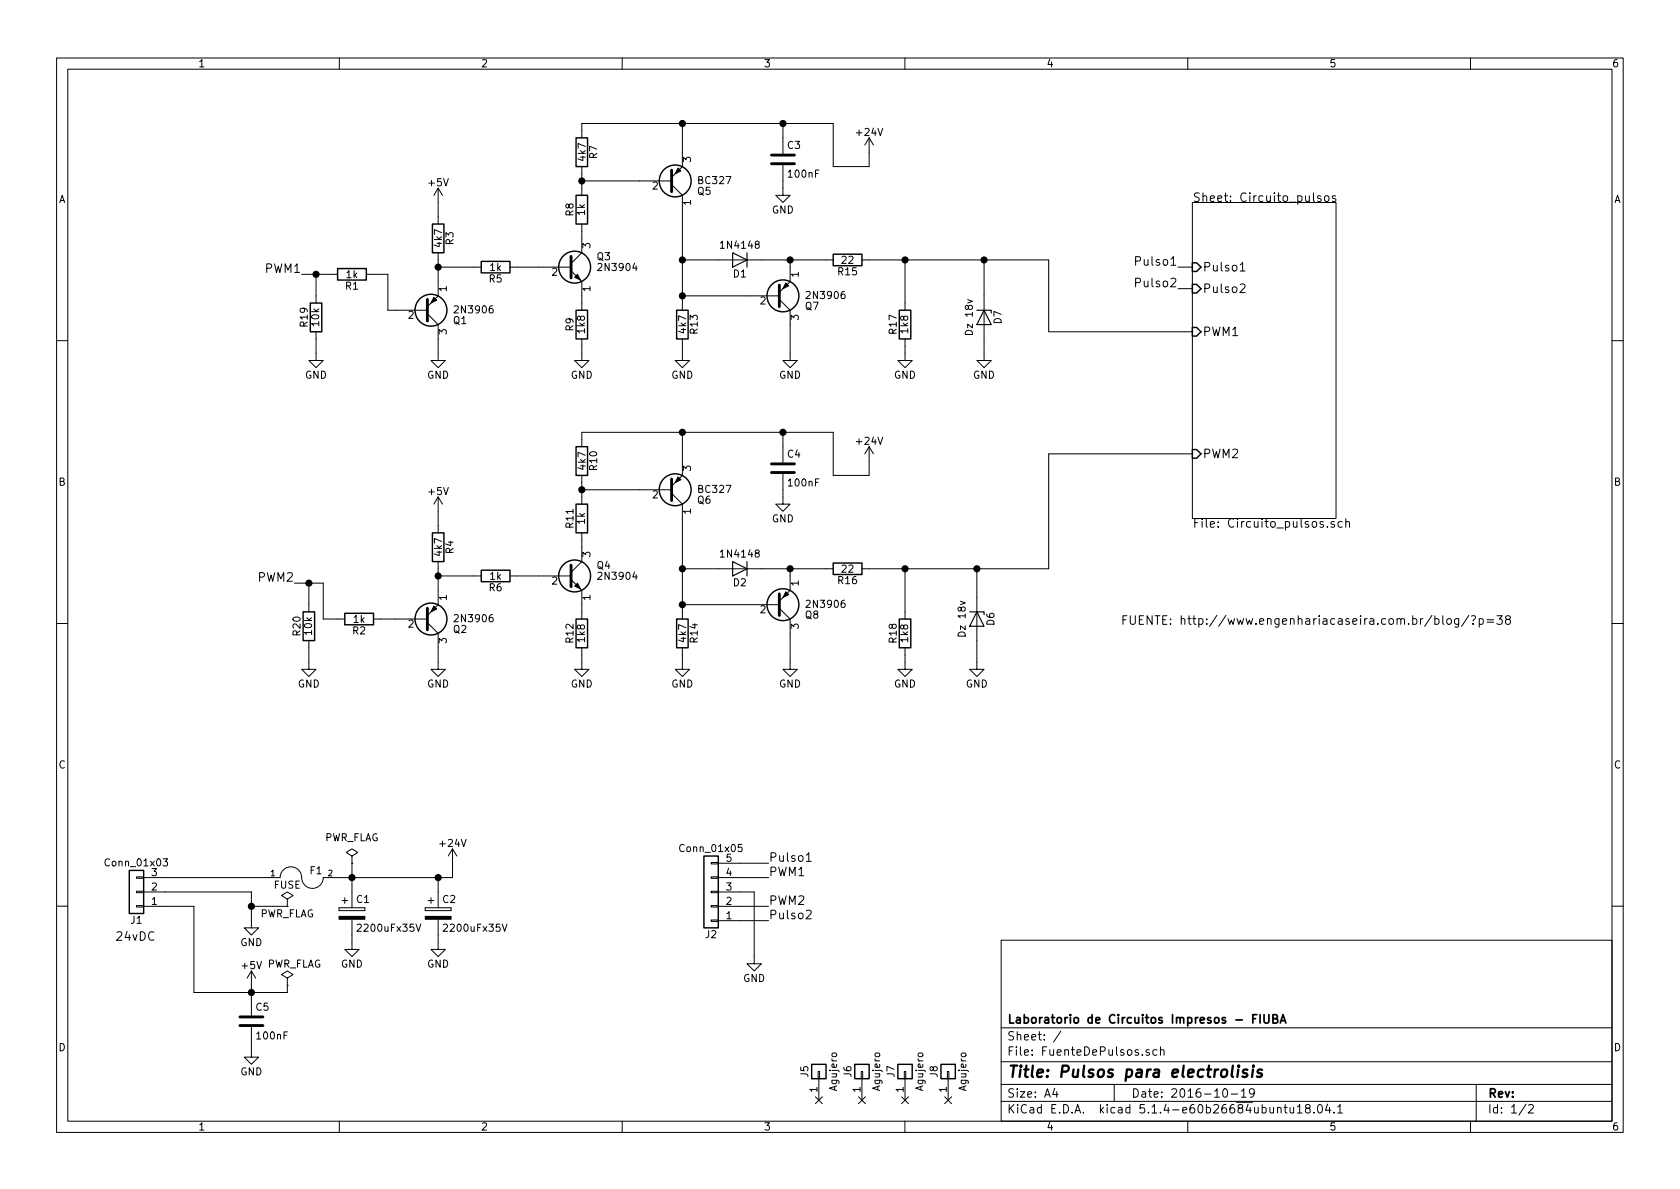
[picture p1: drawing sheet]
<svg xmlns="http://www.w3.org/2000/svg" width="297mm" height="210mm" viewBox="0 0 297 210" stroke-linecap="round" stroke-linejoin="round" font-family="sans-serif">
<g fill="none" stroke="#000" stroke-width=".18">
<path d="M10 10.3h277v189.9h-277zM12 12.2h273v186.1h-273zM60 10.3v1.9M110 10.3v1.9M160 10.3v1.9M210 10.3v1.9M260 10.3v1.9M77.5 33.3v6.3M77.5 33.3l-.8 1.2M77.5 33.3l.7 1.2M102.9 24.4v-2.6h44.4v7.7h6.4v-5.1M102.9 29.5v5"/>
<path d="M102.9 39.6v5.1l-1.9 1.9M102.9 32h15.8M118.7 32.6l1.9 1.9v20.4M120.6 21.8v7.7l-1.9 1.9M138.4 29.2v5.3h1.3l-1.3 1.3-1.2-1.3h1.2M138.4 21.8v5.4M153.7 24.4l-.8 1.2M153.7 24.4l.7 1.2M210.8 35.8h25.4v55.9h-25.4zM233.5 34.7a.37 .37 0 0 0-.6 .1l.1 .2 .6 .3-.2 .3h-.5M234.3 34.7l.4-.1 .3 .3v.4l-.3 .3h-.4l-.1-.3zM236.1 34.7a.37 .37 0 0 0-.5 .1v.2l.6 .3-.2 .3h-.4"/>
<path d="M53.3 48.5h6.4M55.9 58.7v5h1.2l-1.2 1.3-1.3-1.3h1.3M55.9 48.5v5.1M64.8 48.5h3.8v6.4h7M75.6 55.5l1.9 1.9v6.3h1.2l-1.2 1.3-1.3-1.3h1.3M77.5 44.7v7.6l-1.9 1.9M77.5 47.2h7.6M90.2 47.2h10.8M101 47.9l1.9 1.9v5.1M102.9 59.9v3.8h1.2l-1.2 1.3-1.3-1.3h1.3M120.6 59.9v3.8h1.3l-1.3 1.3-1.2-1.3h1.2M120.6 46h26.7"/>
<path d="M120.6 52.3h17.2M137.8 53l1.9 1.9v8.8h1.3l-1.3 1.3-1.3-1.3h1.3M139.7 46v3.8l-1.9 1.9M152.4 46h33v12.7h25.4M160 59.9v3.8h1.3l-1.3 1.3-1.3-1.3h1.3M160 46v8.9M174 46v17.7h1.3l-1.3 1.3-1.3-1.3h1.3M208.3 47.2h2.5M208.3 51h2.5M219.3 46.8l.4-.4v1.5M219.3 50.3l.5-.1 .3 .1v.3l-.9 1.1h.9M219.3 47.9h.8"/>
<path d="M10 60.2h2M102.9 79v-2.6h44.4v7.7h6.4v-5.1M120.6 76.4v7.7l-1.9 1.9M138.4 76.4v5.4M153.7 79l-.8 1.3M153.7 79l.7 1.3M285 60.2h2M77.5 99.3v7.6l-1.9 1.9M77.5 87.9l-.8 1.2M77.5 87.9v6.3M77.5 87.9l.7 1.2M102.9 84.1v5"/>
<path d="M102.9 94.2v5.1l-1.9 1.9M102.9 86.6h15.8M118.7 87.2l1.9 1.9v20.4M138.4 83.8v5.3h1.3l-1.3 1.3-1.2-1.3h1.2M210.8 80.3h-25.4v20.3h-33M234.7 93.1v.1M235.9 92.3l-.3-.1-.3 .2 .1 .3 .5 .1v.4h-.6M237.3 92.3l-.4-.1-.3 .3v.4l.1 .3h.6M237.9 92.3h.1a.37 .37 0 0 1 .6 .1v.8M237.9 91.7v1.5M10 110.3h2M52.1 103.1h5v6.4h3.9"/>
<path d="M54.6 113.3v5.1h1.3l-1.3 1.2-1.3-1.2h1.3M54.6 103.1v5.1M66 109.5h9.6M75.6 110.1l1.9 1.9v6.4h1.2l-1.2 1.2-1.3-1.2h1.3M77.5 101.8h7.6M90.2 101.8h10.8M101 102.5l1.9 1.9v5.1M102.9 114.5v3.9h1.2l-1.2 1.2-1.3-1.2h1.3M120.6 114.5v3.9h1.3l-1.3 1.2-1.2-1.2h1.2M120.6 100.6h26.7M120.6 106.9h17.2M137.8 107.6l1.9 1.9v8.9h1.3l-1.3 1.2-1.3-1.2h1.3"/>
<path d="M139.7 100.6v3.8l-1.9 1.9M160 114.5v3.9h1.3l-1.3 1.2-1.3-1.2h1.3M160 100.6v8.9M172.7 100.6v17.8h1.3l-1.3 1.2-1.3-1.2h1.3M255.1 108.9v1.3l.2 .2M255.9 109.5l.2-.1 .4 .1 .1 .6-.1 .2-.4 .1-.2-.1zM257.9 109.4v1.2l-.3 .3-.3-.1M257.9 109.5l-.4-.1-.2 .1v.8a.48 .48 0 0 0 .6 0M259.7 108.8l-1.3 2M260.2 109l.5-.1a.38 .38 0 0 1 .2 .4 .38 .38 0 0 1-.4 .3v.2M260.5 110.3v.1M261.5 109.5l.5-.1 .2 .1v.8a.48 .48 0 0 1-.7 0"/>
<path d="M261.5 109.4v1.5M262.9 109.6h1.2M262.9 110h1.2M264.7 108.9h.9l-.5 .6 .4 .1v.7l-.2 .1h-.4l-.2-.1M266.5 109.5l-.3-.3 .1-.2 .5-.1 .2 .1v.4l-.7 .2-.1 .2 .1 .5h.6a.48 .48 0 0 0-.1-.8M285 110.3h2M24.1 155.1h1.3v.2h-1.3zM24.1 157.6h1.3v.3h-1.3zM25.4 157.7h19v6.4h1.3l-1.3 1.2-1.2-1.2h1.2M28.8 151.9h.8l-.4 .4 .4 .2-.1 .6h-.5l-.2-.1M50.8 159l1-.6-1-.7-1 .7 1 .6v1.3M60.5 159.3h1"/>
<path d="M61 158.7v1.1M62.2 151.4l1-.7-1-.6-1 .6 1 .7v1.2M62.2 152.6h.1M62.2 152.6v7.9M75.7 159.3h1M76.2 158.7v1.1M77.5 155.2v5.3M80 150.1v5.1h-22.9a1.93 1.93 0 0 1-2 1.9 1.93 1.93 0 0 1-1.8-2.2 1.91 1.91 0 0 0-2-1.6 1.91 1.91 0 0 0-1.8 1.9h-24.1M80 150.1l-.8 1.3M80 150.1l.8 1.3M125.7 152.5h1.3v.3h-1.3zM125.7 155.1h1.3v.2h-1.3z"/>
<path d="M125.7 157.6h1.3v.3h-1.3zM127 157.7h6.3v12.7h1.3l-1.3 1.3-1.2-1.3h1.2M127 155.2h8.9M127 152.6h8.9M131.2 149.3h-.6l-.1 .6 .2-.1 .4 .1 .1 .6-.2 .1-.5-.1M142.6 151.2l.4-.4v1.5M142.6 152.3h.8M10 160.2h2M24.1 160.1h1.3v.3h-1.3zM25.4 160.3h8.9v15.2h16.5v-1.3M44.4 160.3h6.4M44.4 171.7v7.9"/>
<path d="M44.4 171.7l-.7 1.3M44.4 171.7l.8 1.3M50.8 173l1-.7-1-.6-1 .6 1 .7v1.2M50.8 174.2h.1M50.8 160.3h.1M59.9 160.5v.5zM59.9 161h4.6zM59.9 160.5h4.6zM62.2 162.6v5.3h1.3l-1.3 1.3-1.2-1.3h1.2M64.5 160.5v.5zM73.6 163.4l.4 1.3 .4-1.3M75.2 160.5v.5z"/>
<path d="M75.2 161h4.6zM75.2 160.5h4.6zM77.5 162.6v5.3h1.2l-1.2 1.3-1.3-1.3h1.3M79.8 160.5v.5zM88.8 163.4l.4 1.3 .4-1.3M125.7 160.1h1.3v.3h-1.3zM125.7 162.7h1.3v.2h-1.3zM127 162.8h8.9M127 160.3h8.9M142.6 161.1l.5-.1 .3 .1v.3l-.9 1.1h.9M177 166.3h108v32h-108zM285 160.2h2"/>
<path d="M44.4 181.6v5.3h1.3l-1.3 1.3-1.2-1.3h1.2M60 198.3v1.9M110 198.3v1.9M144.2 193.9l1.2 1.3M144.7 189.5h.2v1.2h-.2zM144.8 190.7v3.9M145.4 193.9l-1.2 1.3M151.8 193.9l1.2 1.3M152.3 189.5h.2v1.2h-.2zM152.4 190.7v3.9M153 193.9l-1.2 1.3M159.4 193.9l1.2 1.3"/>
<path d="M159.9 189.5h.2v1.2h-.2zM160 198.3v1.9M160 190.7v3.9M160.6 193.9l-1.2 1.3M167 193.9l1.2 1.3M167.5 189.5h.3v1.2h-.3zM167.6 190.7v3.9M168.2 193.9l-1.2 1.3M177 194.8h108M177 191.8h108M177 187.8h108M177 181.8h108"/>
<path d="M186.5 192.5l-.4 1h1M186.8 193v1M187.6 182.3l-1.3 2M197 191.8v3M203.2 185.7l-.4-.1-.2 .2 .1 .2 .5 .2v.3h-.6M204.5 185.7l-.4-.1-.3 .3 .2 .6h.5M205.2 185.7l.2-.1 .4 .1v.9M205.2 185.1v1.5M210 198.3v1.9M216.3 192.7l.4-.2a.94 .94 0 0 1 0 1.5 .79 .79 0 0 1-.4-1.3zM217.7 193.5h1.1M219.5 193l.4-.5v1.5"/>
<path d="M219.5 194h.8M221.8 193.2l-.3 .3h-.3l-.3-.3v-.4l.2-.2 .4-.1 .2 .2a1.13 1.13 0 0 1-.2 1.2l-.4 .1M225.9 196l.2-.2 .3 .1 .1 .9M227 195.8h.6M227.2 195.3v1.3l.4 .2M228.1 195.8l.1 .9 .3 .1 .2-.1M228.7 195.8v1M229.4 195.8l.4-.5v1.5M229.4 196.8h.8M231.1 196l-.3-.3 .1-.3a.48 .48 0 0 1 .7 .1l-.1 .4a.52 .52 0 0 0-.6 .2 .52 .52 0 0 0 0 .6l.5 .1 .2-.1v-.4l-.2-.3M232.3 196.7v.1M233.1 195.4l.2-.1a.8 .8 0 0 1 .5 .8 .8 .8 0 0 1-.5 .7 1 1 0 0 1-.2-1.4z"/>
<path d="M234.7 195.2l-.3 1.1h.9M235.1 195.8v1M235.9 196.7v.1M236.5 195.8l.4-.5v1.5M236.5 196.8h.9M260 198.3v1.9M261 191.8v6.5M269.8 195.2l-1.2 2M270.3 195.5l.2-.2h.3l.3 .5-.9 1h.9"/>
</g>
<path d="M218 188.4l-.2 1.8 .2 .2M218.9 189.1l-.1 1.3M219 188.4v.2l.1-.1-.1-.1v.2M220.5 189.2a.49 .49 0 0 0-.7 .3l.2 .3 .5 .1v.3l-.3 .2-.5-.1M221.5 189.1l-.1 1.3M221.6 188.4v.2M223.1 189.2a.49 .49 0 0 0-.7 .3v.2l.5 .1 .2 .3-.3 .3-.6-.1" fill="none" stroke="#000" stroke-width=".41"/>
<path d="M222.2 179.4h-.7v1.5M222.8 179.4v1.5M223.5 179.4v1.2l.3 .3h.3l.3-.3v-1.2M221.5 180.1h.5M225.1 180.1h.5l.2-.1 .1-.3-.3-.3h-.5v1.5h.6l.2-.3a.41 .41 0 0 0-.3-.5M226.4 180.9l.4-1.5 .6 1.5M226.5 180.5h.7" fill="none" stroke="#000" stroke-width=".3"/>
<g fill="none" stroke="#000" stroke-width=".25">
<path d="M76.5 39.6h2v5.1h-2zM101.9 34.5h2v5.1h-2zM101.9 24.4h2v5.1h-2zM54.9 53.6h2v5.1h-2zM59.7 47.5h5.1v2h-5.1zM85.1 46.2h5.1v2.1h-5.1zM101.9 54.9h2v5h-2zM119.6 54.9h2.1v5h-2.1zM147.3 45h5.1v2h-5.1zM159 54.9h2v5h-2zM210.8 46.5h.8l.7 .7-.7 .8h-.8zM210.8 50.3h.8l.7 .7-.7 .8h-.8z"/>
<path d="M210.8 57.9h.8l.7 .8-.7 .7h-.8zM101.9 79h2v5.1h-2zM210.8 79.5h.8l.7 .8-.7 .7h-.8zM76.5 94.2h2v5.1h-2zM101.9 89.1h2v5.1h-2zM147.3 99.6h5.1v2h-5.1zM53.6 108.2h2v5.1h-2zM61 108.5h5v2h-5zM85.1 100.8h5.1v2.1h-5.1zM101.9 109.5h2v5h-2zM119.6 109.5h2.1v5h-2.1zM159 109.5h2v5h-2z"/>
<path d="M22.9 153.9h2.5v7.6h-2.5zM124.5 151.4h2.5v12.7h-2.5zM143.5 188.2h2.5v2.5h-2.5zM151.1 188.2h2.6v2.5h-2.6zM158.7 188.2h2.6v2.5h-2.6zM166.4 188.2h2.5v2.5h-2.5z"/>
<circle cx="119.4" cy="32" r="2.82"/>
<circle cx="76.2" cy="54.9" r="2.82"/>
<circle cx="101.6" cy="47.2" r="2.82"/>
<circle cx="138.4" cy="52.3" r="2.82"/>
<circle cx="119.4" cy="86.6" r="2.82"/>
<circle cx="76.2" cy="109.5" r="2.82"/>
<circle cx="101.6" cy="101.8" r="2.82"/>
<circle cx="138.4" cy="106.9" r="2.82"/>
</g>
<path d="M129.5 44.7l2.6 1.3-2.6 1.2zM132.1 44.7v2.5M172.7 54.9h2.6v.5M174 54.9l1.3 2.5h-2.6zM129.5 99.3l2.6 1.3-2.6 1.2zM132.1 99.3v2.5M171.4 108.2h2.6v.5M172.7 108.2l1.3 2.5h-2.6z" fill="none" stroke="#000" stroke-width=".2"/>
<g fill="none" stroke="#000" stroke-width=".51">
<path d="M118.7 30.1v3.8M136.4 29h4.1M136.4 27.4h4.1M75.6 53v3.8M101 45.3v3.8M137.8 50.4v3.8M101 99.9v3.9M118.7 84.7v3.8M136.4 83.6h4.1M136.4 82h4.1M75.6 107.6v3.8M137.8 105v3.8"/>
<path d="M42.4 179.8h4.1M42.4 181.4h4.1"/>
</g>
<path d="M119.9 29.7l.5 .5-1 .5zM76.7 52.6l.5 .5-1 .5zM101.6 49l.5-.5 .5 1zM138.9 50l.5 .5-1 .5zM119.9 84.3l.5 .5-1 .5zM76.7 107.2l.5 .5-1 .5zM101.6 103.6l.5-.5 .5 1zM138.9 104.6l.5 .6-1 .5zM59.9 162h4.6v.6h-4.6zM75.2 162h4.6v.6h-4.6z" fill="#000" stroke="#000" stroke-width=".18"/>
<g fill="#000" stroke="#000" stroke-width=".25">
<circle cx="102.9" cy="32" r=".51"/>
<circle cx="120.7" cy="21.8" r=".51"/>
<circle cx="138.4" cy="21.8" r=".51"/>
<circle cx="55.9" cy="48.5" r=".51"/>
<circle cx="77.5" cy="47.2" r=".51"/>
<circle cx="120.7" cy="46" r=".51"/>
<circle cx="120.7" cy="52.3" r=".51"/>
<circle cx="139.7" cy="46" r=".51"/>
<circle cx="160" cy="46" r=".51"/>
<circle cx="174" cy="46" r=".51"/>
<circle cx="120.7" cy="76.4" r=".51"/>
<circle cx="138.4" cy="76.4" r=".51"/>
<circle cx="102.9" cy="86.6" r=".51"/>
<circle cx="54.6" cy="103.1" r=".51"/>
<circle cx="77.5" cy="101.8" r=".51"/>
<circle cx="120.7" cy="100.6" r=".51"/>
<circle cx="120.7" cy="106.9" r=".51"/>
<circle cx="139.7" cy="100.6" r=".51"/>
<circle cx="160" cy="100.6" r=".51"/>
<circle cx="172.7" cy="100.6" r=".51"/>
<circle cx="62.2" cy="155.2" r=".51"/>
<circle cx="77.5" cy="155.2" r=".51"/>
<circle cx="44.5" cy="160.3" r=".51"/>
<circle cx="44.5" cy="175.5" r=".51"/>
</g>
<text font-size="2.8" x="178" y="190.5">Title: Pulsos para electrolisis</text>
<g font-size="2.1">
<text x="210.8" y="35.7">Sheet: Circuito_pulsos</text>
<text x="201.3" y="47">Pulso1</text>
<text x="47" y="48.3">PWM1</text>
<text x="201.3" y="50.8">Pulso2</text>
<text x="212.6" y="48">Pulso1</text>
<text x="212.6" y="51.8">Pulso2</text>
<text x="212.6" y="59.4">PWM1</text>
<text x="212.6" y="81">PWM2</text>
<text x="210.8" y="93.3">File: Circuito_pulsos.sch</text>
<text x="45.7" y="102.9">PWM2</text>
<text x="198.1" y="110.5">FUENTE: http://www.engenhariacaseira.com.br/blog/?p=38</text>
<text x="135.9" y="154.9">PWM1</text>
<text x="135.9" y="152.4">Pulso1</text>
<text x="135.9" y="160">PWM2</text>
<text x="20.3" y="166.4">24vDC</text>
<text x="135.9" y="162.6">Pulso2</text>
<text x="178" y="184">Sheet: /</text>
<text x="178" y="181">Laboratorio de Circuitos Impresos - FIUBA</text>
<text x="178" y="186.7">File: FuenteDePulsos.sch</text>
<text x="178" y="196.9">KiCad E.D.A. kicad 5.1.4-e60b26684ubuntu18.04.1</text>
<text x="178" y="194.1">Size: A4</text>
<text x="200" y="194.1">Date: 2016-10-19</text>
<text x="263" y="194.1">Rev:</text>
<text x="263" y="196.9">Id: 1/2</text>
</g>
<g font-size="1.8">
<text x="35" y="11.9">1</text>
<text x="85" y="11.9">2</text>
<text x="135" y="11.9">3</text>
<text x="185" y="11.9">4</text>
<text x="235" y="11.9">5</text>
<text x="285" y="11.9">6</text>
<text x="103.6" y="28.4" transform="rotate(-90 103.6 28.4)">4k7</text>
<text x="105.6" y="28" transform="rotate(-90 105.6 28)">R7</text>
<text x="122.2" y="28.7" transform="rotate(-90 122.2 28.7)">3</text>
<text x="139.3" y="26.3">C3</text>
<text x="151.6" y="24">+24V</text>
<text x="10.4" y="35.9">A</text>
<text x="75.9" y="32.9">+5V</text>
<text x="115.4" y="33.5">2</text>
<text x="123.4" y="34.5">Q5</text>
<text x="123.6" y="32.6">BC327</text>
<text x="139.5" y="31.4">100nF</text>
<text x="285.4" y="35.9">A</text>
<text x="101.4" y="38.2" transform="rotate(-90 101.4 38.2)">R8</text>
<text x="103.4" y="38" transform="rotate(-90 103.4 38)">1k</text>
<text x="122.2" y="36.3" transform="rotate(-90 122.2 36.3)">1</text>
<text x="136.5" y="37.8">GND</text>
<text x="78.2" y="43.6" transform="rotate(-90 78.2 43.6)">4k7</text>
<text x="80.2" y="43.3" transform="rotate(-90 80.2 43.3)">R3</text>
<text x="86.7" y="47.9">1k</text>
<text x="104.4" y="43.9" transform="rotate(-90 104.4 43.9)">3</text>
<text x="105.6" y="46">Q3</text>
<text x="106.1" y="47.9">2N3904</text>
<text x="127.7" y="44">1N4148</text>
<text x="148.9" y="46.7">22</text>
<text x="61.1" y="51.2">R1</text>
<text x="61.3" y="49.2">1k</text>
<text x="79" y="51.5" transform="rotate(-90 79 51.5)">1</text>
<text x="86.5" y="50">R5</text>
<text x="97.6" y="48.8">2</text>
<text x="104.4" y="51.5" transform="rotate(-90 104.4 51.5)">1</text>
<text x="129.7" y="49.1">D1</text>
<text x="134.4" y="53.8">2</text>
<text x="141.2" y="49" transform="rotate(-90 141.2 49)">1</text>
<text x="142.9" y="52.9">2N3906</text>
<text x="148.2" y="48.7">R15</text>
<text x="54.4" y="57.8" transform="rotate(-90 54.4 57.8)">R19</text>
<text x="56.4" y="57.6" transform="rotate(-90 56.4 57.6)">10k</text>
<text x="72.2" y="56.4">2</text>
<text x="79" y="59.2" transform="rotate(-90 79 59.2)">3</text>
<text x="80.2" y="57.3">Q1</text>
<text x="80.7" y="55.4">2N3906</text>
<text x="101.4" y="58.5" transform="rotate(-90 101.4 58.5)">R9</text>
<text x="103.4" y="58.9" transform="rotate(-90 103.4 58.9)">1k8</text>
<text x="121.3" y="58.9" transform="rotate(-90 121.3 58.9)">4k7</text>
<text x="123.4" y="59" transform="rotate(-90 123.4 59)">R13</text>
<text x="141.2" y="56.6" transform="rotate(-90 141.2 56.6)">3</text>
<text x="142.4" y="54.8">Q7</text>
<text x="158.5" y="59" transform="rotate(-90 158.5 59)">R17</text>
<text x="160.6" y="58.9" transform="rotate(-90 160.6 58.9)">1k8</text>
<text x="172" y="58.9" transform="rotate(-90 172 58.9)">Dz 18v</text>
<text x="177.1" y="57.2" transform="rotate(-90 177.1 57.2)">D7</text>
<text x="53.9" y="67">GND</text>
<text x="75.5" y="67">GND</text>
<text x="100.9" y="67">GND</text>
<text x="118.7" y="67">GND</text>
<text x="137.7" y="67">GND</text>
<text x="158.1" y="67">GND</text>
<text x="172" y="67">GND</text>
<text x="103.6" y="83" transform="rotate(-90 103.6 83)">4k7</text>
<text x="105.6" y="83.1" transform="rotate(-90 105.6 83.1)">R10</text>
<text x="122.2" y="83.3" transform="rotate(-90 122.2 83.3)">3</text>
<text x="139.3" y="80.9">C4</text>
<text x="151.6" y="78.7">+24V</text>
<text x="10.4" y="85.9">B</text>
<text x="75.9" y="87.5">+5V</text>
<text x="115.4" y="88.1">2</text>
<text x="123.4" y="89.1">Q6</text>
<text x="123.6" y="87.2">BC327</text>
<text x="139.5" y="86">100nF</text>
<text x="285.4" y="85.9">B</text>
<text x="101.4" y="93.3" transform="rotate(-90 101.4 93.3)">R11</text>
<text x="103.4" y="92.7" transform="rotate(-90 103.4 92.7)">1k</text>
<text x="122.2" y="90.9" transform="rotate(-90 122.2 90.9)">1</text>
<text x="136.5" y="92.4">GND</text>
<text x="78.2" y="98.2" transform="rotate(-90 78.2 98.2)">4k7</text>
<text x="80.2" y="97.9" transform="rotate(-90 80.2 97.9)">R4</text>
<text x="104.4" y="98.5" transform="rotate(-90 104.4 98.5)">3</text>
<text x="105.6" y="100.6">Q4</text>
<text x="127.7" y="98.6">1N4148</text>
<text x="148.9" y="101.3">22</text>
<text x="79" y="106.1" transform="rotate(-90 79 106.1)">1</text>
<text x="86.5" y="104.6">R6</text>
<text x="86.7" y="102.5">1k</text>
<text x="97.6" y="103.4">2</text>
<text x="104.4" y="106.1" transform="rotate(-90 104.4 106.1)">1</text>
<text x="106.1" y="102.5">2N3904</text>
<text x="129.7" y="103.7">D2</text>
<text x="141.2" y="103.6" transform="rotate(-90 141.2 103.6)">1</text>
<text x="142.9" y="107.5">2N3906</text>
<text x="148.2" y="103.3">R16</text>
<text x="53.1" y="112.4" transform="rotate(-90 53.1 112.4)">R20</text>
<text x="55.2" y="112.2" transform="rotate(-90 55.2 112.2)">10k</text>
<text x="62.4" y="112.2">R2</text>
<text x="62.5" y="110.2">1k</text>
<text x="72.2" y="111">2</text>
<text x="79" y="113.8" transform="rotate(-90 79 113.8)">3</text>
<text x="80.2" y="111.9">Q2</text>
<text x="80.7" y="110">2N3906</text>
<text x="101.4" y="113.6" transform="rotate(-90 101.4 113.6)">R12</text>
<text x="103.4" y="113.5" transform="rotate(-90 103.4 113.5)">1k8</text>
<text x="121.3" y="113.5" transform="rotate(-90 121.3 113.5)">4k7</text>
<text x="123.4" y="113.6" transform="rotate(-90 123.4 113.6)">R14</text>
<text x="134.4" y="108.5">2</text>
<text x="141.2" y="111.2" transform="rotate(-90 141.2 111.2)">3</text>
<text x="142.4" y="109.4">Q8</text>
<text x="158.5" y="113.6" transform="rotate(-90 158.5 113.6)">R18</text>
<text x="160.6" y="113.5" transform="rotate(-90 160.6 113.5)">1k8</text>
<text x="170.7" y="112.3" transform="rotate(-90 170.7 112.3)">Dz 18v</text>
<text x="175.8" y="110.6" transform="rotate(-90 175.8 110.6)">D6</text>
<text x="52.7" y="121.6">GND</text>
<text x="75.5" y="121.6">GND</text>
<text x="100.9" y="121.6">GND</text>
<text x="118.7" y="121.6">GND</text>
<text x="137.7" y="121.6">GND</text>
<text x="158.1" y="121.6">GND</text>
<text x="170.8" y="121.6">GND</text>
<text x="10.4" y="135.9">C</text>
<text x="285.4" y="135.9">C</text>
<text x="57.3" y="148.8">PWR_FLAG</text>
<text x="77.9" y="149.8">+24V</text>
<text x="18.9" y="153.2">Conn_01x03</text>
<text x="26.8" y="154.9">3</text>
<text x="54.9" y="154.6">F1</text>
<text x="120.5" y="150.7">Conn_01x05</text>
<text x="128.4" y="154.9">4</text>
<text x="128.4" y="152.4">5</text>
<text x="26.8" y="160">1</text>
<text x="26.8" y="157.5">2</text>
<text x="48.4" y="157.1">FUSE</text>
<text x="63.1" y="159.7">C1</text>
<text x="78.3" y="159.7">C2</text>
<text x="128.4" y="160">2</text>
<text x="128.4" y="157.5">3</text>
<text x="23.2" y="163.4">J1</text>
<text x="42.5" y="167.3">GND</text>
<text x="45.8" y="162.2">PWR_FLAG</text>
<text x="63.6" y="164.8">2200uFx35V</text>
<text x="78.9" y="164.8">2200uFx35V</text>
<text x="124.8" y="165.9">J2</text>
<text x="128.4" y="162.6">1</text>
<text x="42.8" y="171.4">+5V PWR_FLAG</text>
<text x="60.3" y="171.1">GND</text>
<text x="75.5" y="171.1">GND</text>
<text x="131.4" y="173.7">GND</text>
<text x="45.3" y="178.7">C5</text>
<text x="10.4" y="185.9">D</text>
<text x="45.5" y="183.8">100nF</text>
<text x="285.4" y="185.9">D</text>
<text x="42.5" y="190.2">GND</text>
<text x="142.9" y="190.4" transform="rotate(-90 142.9 190.4)">J5</text>
<text x="150.5" y="190.4" transform="rotate(-90 150.5 190.4)">J6</text>
<text x="158.2" y="190.4" transform="rotate(-90 158.2 190.4)">J7</text>
<text x="165.8" y="190.4" transform="rotate(-90 165.8 190.4)">J8</text>
<text x="144.5" y="193.1" transform="rotate(-90 144.5 193.1)">1</text>
<text x="148" y="192.8" transform="rotate(-90 148 192.8)">Agujero</text>
<text x="152.1" y="193.1" transform="rotate(-90 152.1 193.1)">1</text>
<text x="155.6" y="192.8" transform="rotate(-90 155.6 192.8)">Agujero</text>
<text x="159.8" y="193.1" transform="rotate(-90 159.8 193.1)">1</text>
<text x="163.2" y="192.8" transform="rotate(-90 163.2 192.8)">Agujero</text>
<text x="167.4" y="193.1" transform="rotate(-90 167.4 193.1)">1</text>
<text x="170.9" y="192.8" transform="rotate(-90 170.9 192.8)">Agujero</text>
<text x="35" y="199.9">1</text>
<text x="85" y="199.9">2</text>
<text x="135" y="199.9">3</text>
<text x="185" y="199.9">4</text>
<text x="235" y="199.9">5</text>
<text x="285" y="199.9">6</text>
</g>
<g font-size="1.4">
<text x="47.9" y="154.9">1</text>
<text x="58" y="154.9">2</text>
</g>
</svg>
